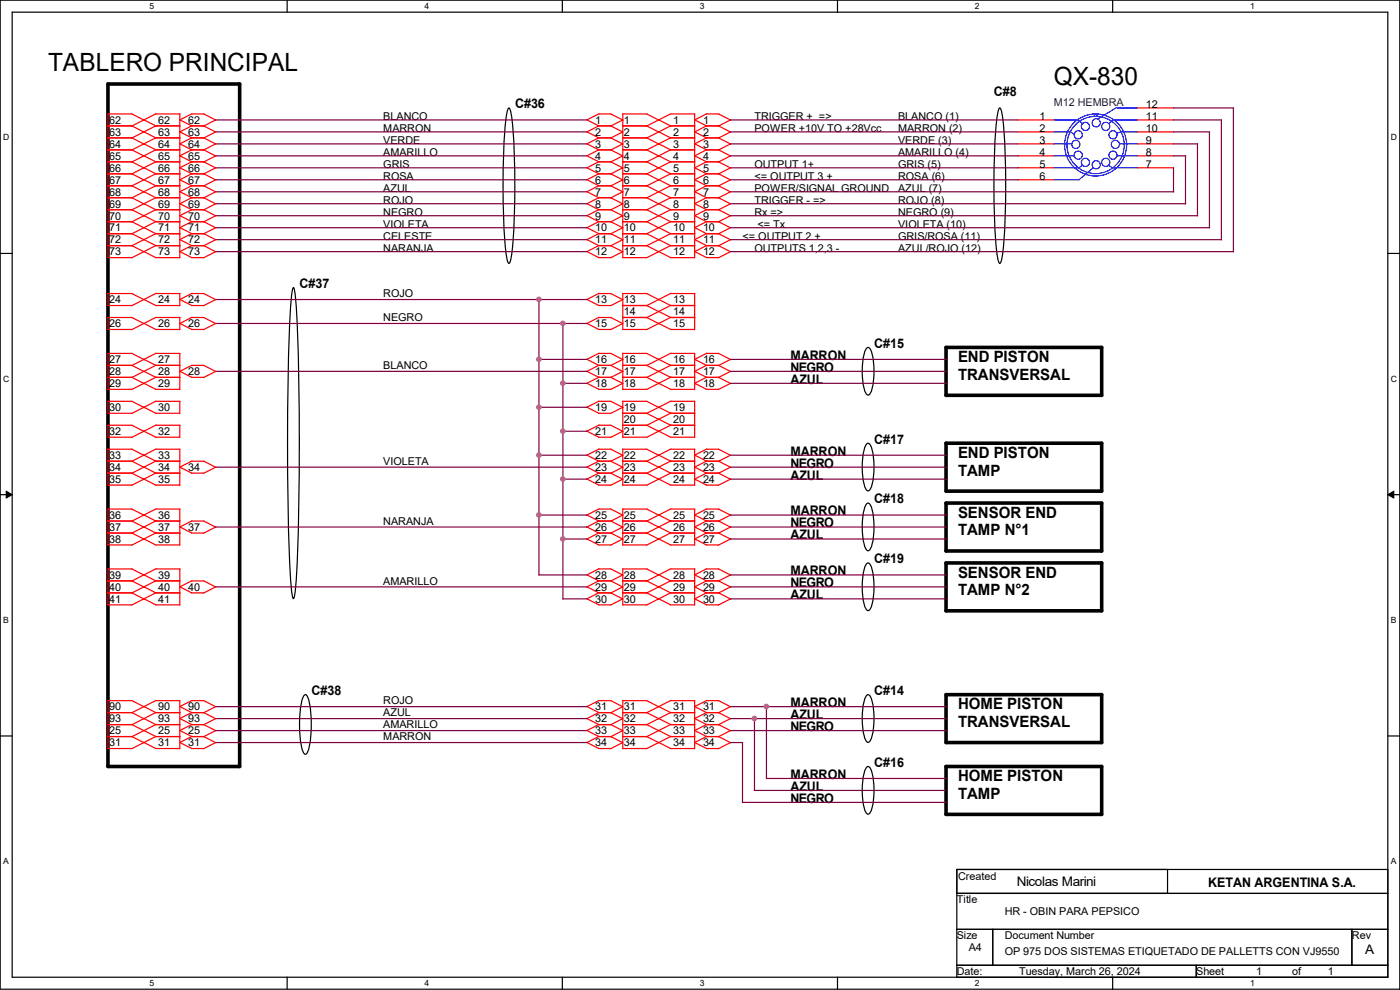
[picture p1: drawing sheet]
<svg xmlns="http://www.w3.org/2000/svg" width="297mm" height="210mm" viewBox="0 0 297 210" stroke-linecap="round" stroke-linejoin="round" font-family="sans-serif">
<path d="M0 0h297v209.8h-297zM2.6 2.6h291.8v204.7h-291.8z" fill="none" stroke="#000" stroke-width=".25"/>
<g fill="#fff">
<path d="M31.7 .3h1v2h-1z"/>
<path d="M31.7 207.6h1v1.9h-1z"/>
</g>
<path d="M60.9 0v2.6M60.9 207.3v2.5" fill="none" stroke="#000" stroke-width=".25"/>
<g fill="#fff">
<path d="M90.1 .3h1v2h-1z"/>
<path d="M90.1 207.6h1v1.9h-1z"/>
</g>
<path d="M119.3 0v2.6M119.3 207.3v2.5" fill="none" stroke="#000" stroke-width=".25"/>
<g fill="#fff">
<path d="M148.5 .3h.9v2h-.9z"/>
<path d="M148.5 207.6h.9v1.9h-.9z"/>
</g>
<path d="M177.7 0v2.6M177.7 207.3v2.5" fill="none" stroke="#000" stroke-width=".25"/>
<g fill="#fff">
<path d="M206.8 .3h1v2h-1z"/>
<path d="M206.8 207.6h1v1.9h-1z"/>
</g>
<path d="M236.1 0v2.6M236.1 207.3v2.5" fill="none" stroke="#000" stroke-width=".25"/>
<g fill="#fff">
<path d="M265.2 .3h1v2h-1z"/>
<path d="M265.2 207.6h1v1.9h-1z"/>
<path d="M.7 28.2h1.2v1.9h-1.2z"/>
<path d="M295.1 28.2h1.2v1.9h-1.2z"/>
<path d="M.7 79.3h1.2v2h-1.2z"/>
<path d="M295.1 79.3h1.2v2h-1.2z"/>
</g>
<path d="M0 53.8h2.6M294.4 53.8h2.6" fill="none" stroke="#000" stroke-width=".25"/>
<g fill="#fff">
<path d="M.7 130.5h1.2v2h-1.2z"/>
<path d="M295.1 130.5h1.1v2h-1.1z"/>
</g>
<path d="M0 104.9h2.6M294.4 104.9h2.6" fill="none" stroke="#000" stroke-width=".25"/>
<path d="M1.3 104.2l1.3 .7-1.3 .8zM294.4 104.9l1.3-.7v1.5z" fill="#000" stroke="#000" stroke-width=".21"/>
<g fill="#fff">
<path d="M.7 181.7h1.2v2h-1.2z"/>
<path d="M295.1 181.7h1.1v2h-1.1z"/>
</g>
<g fill="none" stroke="#000" stroke-width=".25">
<path d="M107.8 23l.2-.1a2.9 2.9 0 0 1 .6 1.9 154.2 154.2 0 0 1-.2 30l-.4 1.1a2.9 2.9 0 0 1-.6-2 154.2 154.2 0 0 1 .1-29.9zM212 23l.1-.1a2.9 2.9 0 0 1 .6 1.9 154.2 154.2 0 0 1-.1 30l-.5 1.1a2.9 2.9 0 0 1-.6-2 154.2 154.2 0 0 1 .2-29.9zM62.3 61l.1 .1a132.9 132.9 0 0 1 1 18.8 571.5 571.5 0 0 1-.7 45l-.3 2-.1 .1-.2-.1a132.9 132.9 0 0 1-1-18.8 571.5 571.5 0 0 1 .7-45l.2-1.6zM183.9 73.8l.3-.1a1.69 1.69 0 0 1 .9 1.5 15.3 15.3 0 0 1-.4 8.2l-.5 .4a1.69 1.69 0 0 1-.9-1.5 15.3 15.3 0 0 1 .4-8.2zM183.9 94.1l.3-.1a1.69 1.69 0 0 1 .9 1.5 15.3 15.3 0 0 1-.4 8.2l-.5 .4a1.69 1.69 0 0 1-.9-1.4 15.3 15.3 0 0 1 .4-8.3zM183.9 106.8l.3-.1a1.69 1.69 0 0 1 .9 1.5 15.3 15.3 0 0 1-.4 8.2l-.5 .4a1.69 1.69 0 0 1-.9-1.4 15.3 15.3 0 0 1 .4-8.3zM183.9 119.5l.3-.1a1.69 1.69 0 0 1 .9 1.5 15.3 15.3 0 0 1-.4 8.2l-.5 .4a1.69 1.69 0 0 1-.9-1.4 15.3 15.3 0 0 1 .4-8.3zM0 156.1h2.6M64.5 147.5l.3-.1a2.18 2.18 0 0 1 .9 1.8 23.7 23.7 0 0 1-.4 10.3l-.5 .5a2.18 2.18 0 0 1-.9-1.8 23.7 23.7 0 0 1 .4-10.3zM183.9 147.5l.3-.1a1.69 1.69 0 0 1 .9 1.4 15.3 15.3 0 0 1-.4 8.3l-.5 .4a1.69 1.69 0 0 1-.9-1.5 15.3 15.3 0 0 1 .4-8.2zM294.4 156.1h2.6M183.9 162.7l.3-.1a1.69 1.69 0 0 1 .9 1.5 15.3 15.3 0 0 1-.4 8.2l-.5 .4a1.69 1.69 0 0 1-.9-1.5 15.3 15.3 0 0 1 .4-8.2z"/>
<path d="M203 184.4h91.4v22.9h-91.4zM203 189.5h91.4M203 197.1h91.4M210.6 197.1v7.7M247.7 184.4v5.1M286.8 197.1v7.7M203 204.8h91.4M253.8 204.8v2.5"/>
</g>
<path d="M22.9 17.8h27.9v144.8h-27.9zM200.7 73.7h33v10.2h-33zM200.7 94h33v10.2h-33zM200.7 106.7h33v10.2h-33zM200.7 119.4h33v10.2h-33zM200.7 147.4h33v10.1h-33zM200.7 162.6h33v10.2h-33z" fill="none" stroke="#000" stroke-width=".76"/>
<g fill="none" stroke="#00f" stroke-width=".25">
<path d="M223.6 33.1h4.3M223.6 30.5h3.8M223.6 35.6h5.3M223.6 25.4h5.1M223.6 28h3.6M223.6 38.1h5.3M227.1 28l.8 .5M228.6 25.4l1.1 .8M229.7 35.1l-.8 .5M232 35.6l-3.1 2.5M232.2 24.2v.5M232.7 24.2v.5"/>
<path d="M235.2 35.1l.9 .5M236 35.6h5.4M236.3 25.4h5.1M236.3 25.4l-1.1 .8M236.8 22.9l-3.8 2.3M237 33.1h4.4M237 22.9h4.4M237.5 30.5h3.9M241.4 28h-3.6l-.8 .3"/>
<circle cx="228.2" cy="30.6" r=".87"/>
<circle cx="228.7" cy="32.9" r=".87"/>
<circle cx="228.7" cy="28.6" r=".87"/>
<circle cx="230.3" cy="26.8" r=".87"/>
<circle cx="230.3" cy="34.4" r=".87"/>
<circle cx="232.4" cy="30.8" r="6.6"/>
<circle cx="232.4" cy="30.8" r="6.1"/>
<circle cx="232.6" cy="34.9" r=".87"/>
<circle cx="232.6" cy="26.1" r=".87"/>
<circle cx="234.6" cy="26.8" r=".87"/>
<circle cx="234.6" cy="34.4" r=".87"/>
<circle cx="236.1" cy="32.9" r=".87"/>
<circle cx="236.1" cy="28.6" r=".87"/>
<circle cx="236.6" cy="30.6" r=".87"/>
</g>
<g fill="none" stroke="#f00" stroke-width=".25">
<path d="M22.9 34.3h5.1l2.6 1.3M22.9 36.9h5.1l2.6 1.3M22.9 29.3h5.1l5.1 2.5h5.1M22.9 31.8h5.1l2.6 1.3M22.9 39.4h5.1l2.6 1.3M22.9 26.7h5.1l2.6 1.3M22.9 24.2h5.1l2.6 1.3M22.9 24.1v30.6M30.5 33l2.5 1.3h5.2M30.5 35.6l2.5 1.3h5.2M30.5 27.9l2.5 1.4h5.2M30.5 38.1l2.5 1.3h5.2"/>
<path d="M30.5 25.4l2.5 1.3h5.2M33.1 24.2h5.1M33.1 36.8l-5.2 2.7M33.1 26.7l-5.2 2.6M33.1 31.7l-5.2 2.7M33.1 39.4l-5.2 2.6M33.1 24.1l-5.2 2.7M33.1 34.3l-5.2 2.6M33.1 29.2l-5.2 2.6M38.1 35.6l2.6 1.3M38.1 30.5l2.6 1.3M38.1 33l2.6 1.3"/>
<path d="M38.1 38.1l2.6 1.3M38.1 27.9l2.6 1.4M38.1 25.4l2.6 1.3M38.1 24.2v30.5M40.6 34.3h2.7M40.6 36.9h2.7M40.6 29.3h2.7M40.6 31.8h2.7M40.6 39.4h2.7M40.6 26.7h2.7M40.7 24.2h2.6M40.7 34.3l-2.6 1.3"/>
<path d="M40.7 29.2l-2.6 1.3M40.7 31.7l-2.6 1.4M40.7 36.8l-2.6 1.3M40.7 26.7l-2.6 1.3M40.7 39.4l-2.6 1.3M40.7 24.1l-2.6 1.3M43.2 34.3l2.6 1.3M43.2 29.3l2.6 1.3M43.2 31.8l2.6 1.3M43.2 36.9l2.6 1.3M43.2 26.7l2.6 1.3M43.2 39.4l2.6 1.3"/>
<path d="M43.2 24.2l2.6 1.3M45.8 35.6l-2.6 1.3M45.8 30.5l-2.6 1.3M45.8 33.1l-2.6 1.3M45.8 38.1l-2.6 1.4M45.8 28l-2.6 1.3M45.8 25.4l-2.6 1.4M124.5 35.6l2.5 1.3h2.6M124.5 27.9l2.5 1.4h2.6M124.5 38.1l2.5 1.3h2.6M124.5 25.4l2.5 1.3h2.6M127 24.2h2.6"/>
<path d="M127.1 31.7l-2.6 1.3 2.5 1.3h2.6M127.1 29.2l-2.6 1.3 2.5 1.3h2.6M127.1 24.1l-2.6 1.3M127.1 26.7l-2.6 1.3M127.1 36.8l-2.6 1.3M127.1 34.3l-2.6 1.3M127.1 39.4l-2.6 1.3M129.6 24.2l2.6 1.3M129.6 26.7l2.6 1.3M129.6 29.3l2.6 1.3M129.6 31.8l2.6 1.3M129.6 36.9l2.6 1.3"/>
<path d="M129.6 34.3l2.6 1.3M129.6 39.4l2.6 1.3M132.1 34.3h5.1M132.1 36.9h5.1M132.1 29.3h5.1M132.1 31.8h5.1M132.1 39.4h5.1M132.1 26.7h5.1M132.1 24.1v30.6M132.1 24.2h5.1M132.1 25.4l-2.6 1.4M132.1 28l-2.6 1.3"/>
<path d="M132.1 30.5l-2.6 1.3M132.1 33.1l-2.6 1.3M132.1 38.1l-2.6 1.4M132.1 35.6l-2.6 1.3M137.2 34.3l5.1 2.6M137.2 31.8l2.6 1.3M137.2 24.2l2.6 1.3M137.2 29.3l2.6 1.3M137.2 26.7l5.1 2.6M137.2 36.9l2.6 1.3M137.2 39.4l2.6 1.3M139.7 33l2.6 1.3-5.1 2.6"/>
<path d="M139.7 30.5l2.6 1.3-5.1 2.6M139.7 38.1l2.6 1.3M139.7 25.4l2.6 1.3M142.2 34.3h5.2M142.2 36.9h5.2M142.2 29.3h5.2M142.2 31.8h5.2M142.2 39.4h5.2M142.2 26.7h5.2M142.3 24.2h5.1M142.3 29.2l-5.1 2.6M142.3 36.8l-5.1 2.7"/>
<path d="M142.3 24.1l-5.1 2.7M142.3 39.4l-5.1 2.6M142.3 26.7l-5.1 2.6M147.3 35.6l2.6 1.3h2.6M147.3 27.9l2.6 1.4h2.6M147.3 38.1l2.6 1.3h2.6M147.3 25.4l2.6 1.3h2.6M147.4 24.2v30.5M149.9 24.2h2.6M149.9 31.7l-2.6 1.3 2.6 1.3h2.6M149.9 29.2l-2.6 1.3 2.6 1.3h2.6M149.9 39.4l-2.5 1.3"/>
<path d="M149.9 24.1l-2.5 1.3M149.9 34.3l-2.5 1.3M149.9 26.7l-2.5 1.3M149.9 36.8l-2.5 1.3M152.4 31.8l2.6 1.3M152.4 39.4l2.6 1.3M152.4 24.2l2.6 1.3M152.4 34.3l2.6 1.3M152.4 26.7l2.6 1.3M152.4 36.9l2.6 1.3M152.4 29.3l2.6 1.3M155 33.1l-2.6 1.3"/>
<path d="M155 25.4l-2.6 1.4M155 35.6l-2.6 1.3M155 28l-2.6 1.3M155 38.1l-2.6 1.4M155 30.5l-2.6 1.3M215.9 25.4h7.7M215.9 28h7.7M215.9 30.5h7.7M215.9 33.1h7.7M215.9 35.6h7.7M215.9 38.1h7.7M241.3 25.4h7.7"/>
<path d="M241.3 28h7.7M241.3 30.5h7.7M241.3 33.1h7.7M241.3 35.6h7.7M241.3 22.9h7.7M22.9 49.6h5.1l2.6 1.3M22.9 52.1h5.1l2.6 1.3M22.9 44.5h5.1l2.6 1.3M22.9 47h5.1l2.6 1.3M22.9 54.7h5.1M22.9 42h5.1l2.6 1.3M30.5 48.3l2.5 1.3h5.2"/>
<path d="M30.5 50.8l2.5 1.3h5.2M30.5 43.2l2.5 1.3h5.2M30.5 45.7l2.5 1.3h5.2M30.5 53.3l2.5 1.4h5.1M30.5 40.6l2.5 1.4h5.2M33.1 49.5l-5.2 2.7M33.1 47l-5.2 2.6M33.1 52.1l-5.2 2.6M33.1 41.9l-5.2 2.6M33.1 44.4l-5.2 2.7M38.1 48.3l2.6 1.3M38.1 53.3l2.6 1.4"/>
<path d="M38.1 50.8l2.6 1.3M38.1 43.2l2.6 1.3M38.1 45.7l2.6 1.3M38.1 40.6l2.6 1.4M40.6 49.6h2.7M40.6 52.1h2.7M40.6 44.5h2.7M40.6 47h2.7M40.6 54.7h2.6M40.6 42h2.7M40.7 47l-2.6 1.3M40.7 52.1l-2.6 1.3"/>
<path d="M40.7 49.5l-2.6 1.3M40.7 41.9l-2.6 1.3M40.7 44.4l-2.6 1.4M43.2 47l2.6 1.3M43.2 52.1l2.6 1.3M43.2 49.6l2.6 1.3M43.2 42l2.6 1.3M43.2 44.5l2.6 1.3M45.8 48.3l-2.6 1.3M45.8 53.4l-2.6 1.3M45.8 50.8l-2.6 1.4M45.8 43.2l-2.6 1.3"/>
<path d="M45.8 45.8l-2.6 1.3M45.8 40.7l-2.6 1.3M124.5 48.3l2.5 1.3h2.6M124.5 50.8l2.5 1.3h2.6M124.5 43.2l2.5 1.3h2.6M124.5 45.7l2.5 1.3h2.6M124.5 40.6l2.5 1.4h2.6M127.1 52.1l-2.6 1.2 2.5 1.4h2.6M127.1 49.5l-2.6 1.3M127.1 44.4l-2.6 1.4M127.1 47l-2.6 1.3M127.1 41.9l-2.6 1.3"/>
<path d="M129.6 49.6l2.6 1.3M129.6 44.5l2.6 1.3M129.6 47l2.6 1.3M129.6 42l2.6 1.3M129.6 52.1l2.6 1.3M132.1 49.6h5.1M132.1 52.1h5.1M132.1 44.5h5.1M132.1 47h5.1M132.1 54.7h5.1M132.1 42h5.1M132.1 50.8l-2.6 1.4"/>
<path d="M132.1 40.7l-2.6 1.3M132.1 45.8l-2.6 1.3M132.1 48.3l-2.6 1.3M132.1 43.2l-2.6 1.3M132.1 53.4l-2.6 1.3M137.2 49.6l2.6 1.3M137.2 52.1l2.6 1.3M137.2 44.5l2.6 1.3M137.2 47l2.6 1.3M137.2 42l2.6 1.3M139.7 45.7l2.6 1.3M139.7 53.3l2.6 1.4"/>
<path d="M139.7 40.6l2.6 1.4M139.7 48.3l2.6 1.3M139.7 50.8l2.6 1.3M139.7 43.2l2.6 1.3M142.2 49.6h5.2M142.2 52.1h5.2M142.2 44.5h5.2M142.2 47h5.2M142.2 54.7h5.2M142.2 42h5.2M142.3 49.5l-5.1 2.7M142.3 44.4l-5.1 2.7"/>
<path d="M142.3 52.1l-5.1 2.6M142.3 47l-5.1 2.6M142.3 41.9l-5.1 2.6M147.3 48.3l2.6 1.3h2.6M147.3 50.8l2.6 1.3h2.6M147.3 43.2l2.6 1.3h2.6M147.3 45.7l2.6 1.3h2.6M147.3 40.6l2.6 1.4h2.6M149.9 52.1l-2.6 1.2 2.6 1.4h2.5M149.9 49.5l-2.5 1.3M149.9 47l-2.5 1.3M149.9 41.9l-2.5 1.3"/>
<path d="M149.9 44.4l-2.5 1.4M152.4 49.6l2.6 1.3M152.4 47l2.6 1.3M152.4 42l2.6 1.3M152.4 52.1l2.6 1.3M152.4 44.5l2.6 1.3M155 50.8l-2.6 1.4M155 40.7l-2.6 1.3M155 48.3l-2.6 1.3M155 43.2l-2.6 1.3M155 53.4l-2.6 1.3M155 45.8l-2.6 1.3"/>
<path d="M22.9 77.5h5.1l2.6 1.3M22.9 69.9h5.1M22.9 64.8h5.1M22.9 67.4h5.1l2.6 1.3M22.9 62.3h5.1l2.6 1.3M22.9 75h5.1l2.6 1.3M22.9 62.2v2.6M22.9 67.3v2.6M22.9 74.9v7.7M30.5 76.2l2.5 1.3h5.2M30.5 78.7l2.5 1.4h5.2M30.5 68.6l2.5 1.3h5.1"/>
<path d="M30.5 63.5l2.5 1.3h5.1M33.1 67.4h5.1M33.1 62.3h5.1M33.1 75h5.1M33.1 77.5l-5.2 2.6M33.1 67.3l-5.2 2.6M33.1 74.9l-5.2 2.7M33.1 62.2l-5.2 2.7M38.1 63.5l2.6 1.3M38.1 78.7l2.6 1.4M38.1 68.6l2.6 1.3M38.1 62.3v2.6"/>
<path d="M38.1 67.4v2.5M38.1 75v7.6M40.6 69.9h2.6M40.6 64.8h2.6M40.7 77.5h2.6M40.7 67.4h2.6M40.7 62.3h2.6M40.7 62.2l-2.6 1.3M40.7 77.5l-2.6 1.3M40.7 67.3l-2.6 1.3M43.2 62.3l2.6 1.3M43.2 77.5l2.6 1.3"/>
<path d="M43.2 67.4l2.6 1.3M45.8 63.5l-2.6 1.4M45.8 78.8l-2.6 1.3M45.8 68.6l-2.6 1.3M124.5 76.2l2.5 1.3h2.6M124.5 68.6l2.5 1.3h2.6M124.5 63.5l2.5 1.3h2.6M127 67.4h2.6M127 62.3h2.6M127 75h2.6M127.1 77.5l-2.6 1.2 2.5 1.4h2.6M127.1 62.2l-2.6 1.3"/>
<path d="M127.1 67.3l-2.6 1.3M127.1 74.9l-2.6 1.3M129.6 62.3l2.6 1.3M129.6 67.4l2.6 1.3M129.6 75l2.6 1.3M129.6 77.5l2.6 1.3M132.1 77.5h5.1M132.1 67.4h5.1M132.1 69.9h5.1M132.1 64.8h5.1M132.1 62.2v7.7M132.1 74.9v7.7"/>
<path d="M132.1 62.3h5.1M132.1 63.5l-2.6 1.4M132.1 68.6l-2.6 1.3M132.1 75h5.1M132.1 76.2l-2.6 1.4M132.1 78.8l-2.6 1.3M137.2 67.4l2.6 1.3M137.2 77.5l5.1 2.5-5.1 2.6M137.2 75l2.6 1.3M137.2 64.8l2.6 1.3M137.2 62.3l2.6 1.3M139.7 68.6l2.6 1.3"/>
<path d="M139.7 76.2l2.6 1.3-5.1 2.6M139.7 66l2.6 1.4M139.7 63.5l2.6 1.3M142.2 77.5h5.2M142.2 67.4h5.2M142.2 69.9h5.2M142.2 64.8h5.2M142.3 62.3h5.1M142.3 75h5.1M142.3 67.3l-5.1 2.6M142.3 74.9l-5.1 2.7M142.3 64.8l-5.1 2.6"/>
<path d="M142.3 62.2l-5.1 2.7M147.3 76.2l2.6 1.3h2.6M147.4 62.3v7.6M147.4 75v7.6M149.9 75h2.6M149.9 77.5l-2.5 1.3 2.5 1.3h2.6M149.9 74.9l-2.5 1.3M152.4 77.5l2.6 1.3M152.4 75l2.6 1.3M155 78.8l-2.6 1.3M155 76.2l-2.6 1.4M22.9 80.1h5.1l5.1 2.5h5"/>
<path d="M22.9 82.6h5.1M22.9 87.7h5.1M22.9 92.8h5.1M22.9 97.8h5.1l2.6 1.3M22.9 90.2h5.1l2.6 1.3M22.9 85.1h5.1l2.6 1.3M22.9 95.3h5.1l5.1 2.5h5.1M22.9 85.1v2.6M22.9 90.2v2.6M22.9 95.2v7.7M30.5 86.4l2.5 1.3h5.1M30.5 91.4l2.5 1.4h5.1"/>
<path d="M30.5 99.1l2.5 1.3h5.2M33.1 90.2h5.1M33.1 85.1h5.1M33.1 95.3h5.1M33.1 90.2l-5.2 2.6M33.1 95.2l-5.2 2.7M33.1 85.1l-5.2 2.6M33.1 80l-5.2 2.6M33.1 97.8l-5.2 2.6M38.1 99.1l2.6 1.3M38.1 85.1v2.6M38.1 90.2v2.6"/>
<path d="M38.1 95.3v7.7M40.6 80.1h2.6M40.7 97.8h2.6M40.7 97.8l-2.6 1.3M43.2 97.8l2.6 1.3M45.8 99.1l-2.6 1.3M124.5 81.3l2.5 1.3h2.6M124.5 86.4l2.5 1.3h2.6M124.5 91.4l2.5 1.4h2.6M124.5 96.5l2.5 1.3h2.6M124.5 99.1l2.5 1.3h2.6M127 90.2h2.6"/>
<path d="M127 85.1h2.6M127 95.3h2.6M127.1 90.2l-2.6 1.3M127.1 85.1l-2.6 1.3M127.1 80l-2.6 1.3M127.1 95.2l-2.6 1.4M127.1 97.8l-2.6 1.3M129.6 90.2l2.6 1.3M129.6 85.1l2.6 1.3M129.6 80.1l2.6 1.3M129.6 95.3l2.6 1.3M129.6 97.8l2.6 1.3"/>
<path d="M132.1 80.1h5.1M132.1 82.6h5.1M132.1 87.7h5.1M132.1 90.2h5.1M132.1 92.8h5.1M132.1 97.8h5.1M132.1 85.1v7.7M132.1 95.2v7.7M132.1 91.5l-2.6 1.3M132.1 85.1h5.1M132.1 95.3h5.1M132.1 86.4l-2.6 1.3"/>
<path d="M132.1 81.3l-2.6 1.3M132.1 96.6l-2.6 1.3M132.1 99.1l-2.6 1.3M137.2 87.7l2.6 1.3M137.2 90.2l2.6 1.3M137.2 85.1l5.1 2.6M137.2 95.3l2.6 1.3M137.2 80.1l2.6 1.3M137.2 97.8l2.6 1.3M139.7 81.3l2.6 1.3M139.7 88.9l2.6 1.3M139.7 91.4l2.6 1.4"/>
<path d="M139.7 96.5l2.6 1.3M139.7 99.1l2.6 1.2-5.1 2.7M142.2 80.1h5.2M142.2 82.6h5.2M142.2 87.7h5.2M142.2 90.2h5.2M142.2 92.8h5.2M142.2 97.8h5.2M142.3 85.1h5.1M142.3 95.3h5.1M142.3 87.6l-5.1 2.7M142.3 90.2l-5.1 2.6"/>
<path d="M142.3 85.1l-5.1 2.6M142.3 95.2l-5.1 2.7M142.3 97.8l-5.1 2.6M147.3 81.3l2.6 1.3h2.5M147.3 96.5l2.6 1.3h2.6M147.3 99.1l2.6 1.3h2.6M147.4 85.1v7.7M147.4 95.3v7.7M149.9 95.3h2.6M149.9 95.2l-2.5 1.4M149.9 80l-2.5 1.3M149.9 97.8l-2.5 1.3"/>
<path d="M152.4 95.3l2.6 1.3M152.4 80.1l2.6 1.3M152.4 97.8l2.6 1.3M155 96.6l-2.6 1.3M155 81.3l-2.6 1.3M155 99.1l-2.6 1.3M22.9 110.5h5.1l2.6 1.3M22.9 113.1h5.1l2.6 1.3M22.9 115.6h5.1M22.9 100.4h5.1l2.6 1.3M22.9 102.9h5.1M22.9 107.9v7.7"/>
<path d="M22.9 108h5.1l2.6 1.3M30.5 109.2l2.5 1.3h5.2M30.5 111.8l2.5 1.3h5.2M30.5 114.3l2.5 1.3h5.1M30.5 101.6l2.5 1.3h5.1M33.1 108h5.1M33.1 110.5l-5.2 2.6M33.1 107.9l-5.2 2.7M33.1 113l-5.2 2.7M33.1 100.3l-5.2 2.7M38.1 111.8l2.6 1.3M38.1 108v7.7"/>
<path d="M40.6 113.1h2.6M40.6 100.4h2.6M40.7 110.5h2.6M40.7 110.5l-2.6 1.3M43.2 110.5l2.6 1.3M45.8 111.8l-2.6 1.3M124.5 109.2l2.5 1.3h2.6M124.5 111.8l2.5 1.3h2.6M124.5 114.3l2.5 1.3h2.6M127 108h2.6M127.1 100.3l-2.6 1.3 2.5 1.3h2.6M127.1 107.9l-2.6 1.4"/>
<path d="M127.1 110.5l-2.6 1.3M127.1 113l-2.6 1.3M129.6 100.4l2.6 1.3M129.6 108l2.6 1.3M129.6 110.5l2.6 1.3M129.6 113.1l2.6 1.3M132.1 110.5h5.1M132.1 113.1h5.1M132.1 115.6h5.1M132.1 100.4h5.1M132.1 102.9h5.1M132.1 107.9v7.7"/>
<path d="M132.1 108h5.1M132.1 101.6l-2.6 1.4M132.1 109.3l-2.6 1.3M132.1 111.8l-2.6 1.3M132.1 114.3l-2.6 1.4M137.2 100.4l5.1 2.5M137.2 108l2.6 1.3M137.2 113.1l2.6 1.3M137.2 110.5l2.6 1.3M139.7 109.2l2.6 1.3M139.7 114.3l2.6 1.3M139.7 111.8l2.6 1.3"/>
<path d="M142.2 110.5h5.2M142.2 113.1h5.2M142.2 115.6h5.2M142.2 100.4h5.2M142.2 102.9h5.2M142.3 108h5.1M142.3 107.9l-5.1 2.7M142.3 113l-5.1 2.7M142.3 110.5l-5.1 2.6M147.3 109.2l2.6 1.3h2.6M147.3 111.8l2.6 1.3h2.6M147.3 114.3l2.6 1.3h2.5"/>
<path d="M147.4 108v7.7M149.9 108h2.6M149.9 100.3l-2.6 1.3 2.6 1.3h2.5M149.9 107.9l-2.5 1.4M149.9 110.5l-2.5 1.3M149.9 113l-2.5 1.3M152.4 110.5l2.6 1.3M152.4 113.1l2.6 1.3M152.4 100.4l2.6 1.3M152.4 108l2.6 1.3M155 101.6l-2.6 1.4M155 109.3l-2.6 1.3"/>
<path d="M155 111.8l-2.6 1.3M155 114.3l-2.6 1.4M22.9 123.2h5.1l2.6 1.3M22.9 125.8h5.1l2.6 1.3M22.9 128.3h5.1M22.9 120.6v7.7M22.9 120.7h5.1l2.6 1.3M30.5 121.9l2.5 1.3h5.2M30.5 124.5l2.5 1.3h5.2M30.5 127l2.5 1.3h5.1M33.1 120.7h5.1M33.1 120.6l-5.2 2.7"/>
<path d="M33.1 123.2l-5.2 2.6M33.1 125.7l-5.2 2.7M38.1 124.5l2.6 1.3M38.1 120.7v7.7M40.6 125.8h2.6M40.7 123.2h2.6M40.7 123.2l-2.6 1.3M43.2 123.2l2.6 1.3M45.8 124.5l-2.6 1.3M124.5 121.9l2.5 1.3h2.6M127 120.7h2.6M127.1 123.2l-2.6 1.3 2.5 1.3h2.6"/>
<path d="M127.1 125.7l-2.6 1.3 2.5 1.3h2.6M127.1 120.6l-2.6 1.4M129.6 120.7l2.6 1.3M129.6 123.2l2.6 1.3M129.6 125.8l2.6 1.3M132.1 123.2h5.1M132.1 125.8h5.1M132.1 128.3h5.1M132.1 120.6v7.7M132.1 120.7h5.1M132.1 122l-2.6 1.3M132.1 124.5l-2.6 1.3"/>
<path d="M132.1 127l-2.6 1.4M137.2 120.7l2.6 1.3M137.2 123.2l2.6 1.3M137.2 125.8l2.6 1.3M139.7 121.9l2.6 1.3-5.1 2.6M139.7 124.5l2.6 1.3-5.1 2.6M139.7 127l2.6 1.3M142.2 123.2h5.2M142.2 125.8h5.2M142.2 128.3h5.2M142.3 120.7h5.1M142.3 120.6l-5.1 2.7"/>
<path d="M147.3 121.9l2.6 1.3h2.6M147.4 120.7v7.7M149.9 120.7h2.6M149.9 123.2l-2.6 1.3 2.6 1.3h2.6M149.9 125.7l-2.6 1.3 2.6 1.3h2.5M149.9 120.6l-2.5 1.4M152.4 125.8l2.6 1.3M152.4 120.7l2.6 1.3M152.4 123.2l2.6 1.3M155 122l-2.6 1.3M155 124.5l-2.6 1.3M155 127l-2.6 1.4"/>
<path d="M22.9 153.7h5.1l5.1 2.6h5.1M22.9 156.3h5.1l2.6 1.3M22.9 151.2h5.1l2.6 1.3M22.9 158.8h5.1M30.5 152.4l2.5 1.3h5.2M30.5 149.9l2.5 1.3h5.2M30.5 157.5l2.5 1.3h5.1M30.6 149.9l-2.6-1.3h-5.1v10.2M33.1 148.6h5.1M33.1 153.7l-5.2 2.6M33.1 148.6l-5.2 2.6M33.1 151.1l-5.2 2.7"/>
<path d="M33.1 156.2l-5.2 2.6M38.1 154.9l2.6 1.4M38.1 149.9l2.6 1.3M38.1 152.4l2.6 1.3M38.1 157.5l2.6 1.3M38.1 148.6v10.2M40.6 153.7h2.7M40.6 156.3h2.7M40.6 151.2h2.7M40.6 158.8h2.6M40.7 148.6h2.6M40.7 153.7l-2.6 1.3"/>
<path d="M40.7 148.6l-2.6 1.3M40.7 151.1l-2.6 1.3M40.7 156.2l-2.6 1.3M43.2 153.7l2.6 1.3M43.2 148.6l2.6 1.3M43.2 151.2l2.6 1.3M43.2 156.3l2.6 1.3M45.8 155l-2.6 1.3M45.8 149.9l-2.6 1.3M45.8 152.4l-2.6 1.4M45.8 157.5l-2.6 1.3M124.5 152.4l2.5 1.3h2.6"/>
<path d="M124.5 154.9l2.5 1.4h2.6M124.5 157.5l2.5 1.3h2.6M127 148.6h2.6M127.1 148.6l-2.6 1.3 2.5 1.3h2.6M127.1 151.1l-2.6 1.3M127.1 153.7l-2.6 1.3M127.1 156.2l-2.6 1.3M129.6 148.6l2.6 1.3M129.6 151.2l2.6 1.3M129.6 153.7l2.6 1.3M129.6 156.3l2.6 1.3M132.1 153.7h5.1"/>
<path d="M132.1 156.3h5.1M132.1 151.2h5.1M132.1 158.8h5.1M132.1 149.9l-2.6 1.3M132.1 152.4l-2.6 1.4M132.1 155l-2.6 1.3M132.1 157.5l-2.6 1.3M137.2 148.6l2.6 1.3M137.2 151.2l5.1 2.5M137.2 153.7l2.6 1.3M137.2 156.3l2.6 1.3M137.2 148.6h-5.1v10.2"/>
<path d="M139.7 149.9l2.6 1.3M139.7 154.9l2.6 1.4M139.7 157.5l2.6 1.3M142.2 153.7h5.2M142.2 156.3h5.2M142.2 151.2h5.2M142.2 158.8h5.2M142.3 151.1l-5.1 2.7M142.3 153.7l-5.1 2.6M142.3 156.2l-5.1 2.6M147.3 152.4l2.6 1.3h2.6M147.3 154.9l2.6 1.4h2.6"/>
<path d="M147.3 157.5l2.6 1.3h2.5M147.4 148.6v10.2M147.4 148.6h-5.1l-5.1 2.6M149.9 148.6h2.6M149.9 148.6l-2.6 1.3 2.6 1.3h2.6M149.9 151.1l-2.5 1.3M149.9 153.7l-2.5 1.3M149.9 156.2l-2.5 1.3M152.4 153.7l2.6 1.3M152.4 148.6l2.6 1.3M152.4 151.2l2.6 1.3M152.4 156.3l2.6 1.3"/>
<path d="M155 149.9l-2.6 1.3M155 152.4l-2.6 1.4M155 155l-2.6 1.3M155 157.5l-2.6 1.3"/>
</g>
<g fill="none" stroke="#800040" stroke-width=".25">
<path d="M45.8 28h78.7M45.8 33.1h78.7M45.8 30.5h78.7M45.8 38.1h78.7M45.8 35.6h78.7M45.8 25.4h78.7M155 28h61M155 33.1h61M155 30.5h61M155 38.1h61M155 35.6h61M155 25.4h61"/>
<path d="M249 28h7.6M249 33.1h2.5M249 30.5h5.1M249 25.4h10.1l.1 25.4h-104.2M249 35.6v5.1M249 22.9h12.7v30.5M251.5 33.1v10.2M254 30.5v15.3M256.6 28v20.3M45.8 53.4h78.7M45.8 43.2h78.7M45.8 48.3h78.7"/>
<path d="M45.8 45.8h78.7M45.8 50.8h78.7M45.8 40.7h78.7M155 53.4h106.7M155 43.2h96.5M155 48.3h101.6M155 45.8h99.1M155 40.7h94M45.8 78.8h78.7M45.8 63.5h78.7M45.8 68.6h78.7M114.3 63.5v58.5h10.2"/>
<path d="M114.3 76.2h10.2M119.4 68.6v58.5M155 78.8h45.7M155 76.2h45.7M45.8 99.1h78.7M114.3 96.6h10.2M114.3 86.4h10.2M119.4 81.3h5.1M119.4 91.5h5.1M155 81.3h45.7M155 96.6h45.7M155 99.1h45.7"/>
<path d="M45.8 111.8h78.7M114.3 109.3h10.2M119.4 101.6h5.1M119.4 114.3h5.1M155 111.8h45.7M155 101.6h45.7M155 114.3h45.7M155 109.3h45.7M45.8 124.5h78.7M119.4 127h5.1M155 127h45.7M155 122h45.7"/>
<path d="M155 124.5h45.7M45.7 155h78.8M45.8 149.9h78.7M45.8 157.5h78.7M45.8 152.4h78.7M155 155h45.7M155 149.9h45.7M155 157.5h2.6M155 152.4h45.7M157.5 157.5v12.8M160.1 152.4v15.3M162.6 149.9v15.3l38.1-.1"/>
<path d="M157.5 170.2h43.2M160 167.7h40.7"/>
</g>
<g fill="#f0f" stroke="#f0f" stroke-width=".25">
<circle cx="119.4" cy="81.3" r=".49"/>
<circle cx="119.4" cy="91.5" r=".49"/>
<circle cx="119.4" cy="101.6" r=".49"/>
<circle cx="114.3" cy="109.2" r=".49"/>
<circle cx="114.3" cy="63.5" r=".49"/>
<circle cx="114.3" cy="96.5" r=".49"/>
<circle cx="119.4" cy="68.6" r=".49"/>
<circle cx="114.3" cy="86.4" r=".49"/>
<circle cx="119.4" cy="114.3" r=".49"/>
<circle cx="114.3" cy="76.2" r=".49"/>
<circle cx="162.6" cy="149.9" r=".49"/>
<circle cx="160" cy="152.4" r=".49"/>
</g>
<g font-size="5.3">
<text x="10.2" y="15">TABLERO PRINCIPAL</text>
<text x="223.6" y="18">QX-830</text>
</g>
<g font-size="3.3">
<text x="203.2" y="76.8">END PISTON</text>
<text x="203.2" y="80.6">TRANSVERSAL</text>
<text x="203.2" y="97.1">END PISTON</text>
<text x="203.2" y="100.9">TAMP</text>
<text x="203.2" y="109.8">SENSOR END</text>
<text x="203.2" y="113.6">TAMP N°1</text>
<text x="203.2" y="122.5">SENSOR END</text>
<text x="203.2" y="126.3">TAMP N°2</text>
<text x="203.2" y="150.5">HOME PISTON</text>
<text x="203.2" y="154.2">TRANSVERSAL</text>
<text x="203.2" y="165.7">HOME PISTON</text>
<text x="203.2" y="169.5">TAMP</text>
</g>
<g font-size="2.8">
<text x="109.3" y="23">C#36</text>
<text x="210.9" y="20.4">C#8</text>
<text x="63.5" y="61.1">C#37</text>
<text x="167.7" y="76.3">MARRON</text>
<text x="185.5" y="73.8">C#15</text>
<text x="167.7" y="81.4">AZUL</text>
<text x="167.7" y="78.9">NEGRO</text>
<text x="185.5" y="94.1">C#17</text>
<text x="167.7" y="101.7">AZUL</text>
<text x="167.7" y="99.2">NEGRO</text>
<text x="167.7" y="96.6">MARRON</text>
<text x="185.5" y="106.8">C#18</text>
<text x="167.7" y="109.3">MARRON</text>
<text x="167.7" y="111.9">NEGRO</text>
<text x="167.7" y="114.4">AZUL</text>
<text x="185.5" y="119.5">C#19</text>
<text x="167.7" y="124.6">NEGRO</text>
<text x="167.7" y="122">MARRON</text>
<text x="167.7" y="127.1">AZUL</text>
<text x="66.1" y="147.4">C#38</text>
<text x="167.7" y="150">MARRON</text>
<text x="185.5" y="147.4">C#14</text>
<text x="167.7" y="152.5">AZUL</text>
<text x="167.7" y="155.1">NEGRO</text>
<text x="167.7" y="165.2">MARRON</text>
<text x="167.7" y="167.8">AZUL</text>
<text x="185.5" y="162.7">C#16</text>
<text x="167.7" y="170.3">NEGRO</text>
<text x="215.7" y="188">Nicolas Marini</text>
<text x="256.3" y="188.1">KETAN ARGENTINA S.A.</text>
<text x="289.6" y="202.5">A</text>
</g>
<text font-size="2.3" fill="#000080" x="223.6" y="22.4">M12 HEMBRA</text>
<g font-size="2.3">
<text x="243.1" y="22.9">12</text>
<text x="23.2" y="28.8">63</text>
<text x="23.2" y="26.2">62</text>
<text x="33.6" y="28.8">63</text>
<text x="33.6" y="26.2">62</text>
<text x="39.9" y="28.8">63</text>
<text x="39.9" y="26.2">62</text>
<text x="81.3" y="25.5">BLANCO</text>
<text x="81.3" y="28">MARRON</text>
<text x="126.3" y="26.2">1</text>
<text x="126.3" y="28.8">2</text>
<text x="132.4" y="26.2">1</text>
<text x="132.4" y="28.8">2</text>
<text x="142.8" y="26.2">1</text>
<text x="142.8" y="28.8">2</text>
<text x="149.1" y="26.2">1</text>
<text x="149.1" y="28.8">2</text>
<text x="160.1" y="25.5">TRIGGER + =&gt;</text>
<text x="160.1" y="28">POWER +10V TO +28Vcc</text>
<text x="190.5" y="28">MARRON (2)</text>
<text x="190.5" y="25.5">BLANCO (1)</text>
<text x="220.5" y="25.4">1</text>
<text x="220.5" y="27.9">2</text>
<text x="243.1" y="27.9">10</text>
<text x="243.1" y="25.4">11</text>
<text x="23.2" y="33.9">65</text>
<text x="23.2" y="31.3">64</text>
<text x="33.6" y="33.9">65</text>
<text x="33.6" y="31.3">64</text>
<text x="39.9" y="31.3">64</text>
<text x="39.9" y="33.9">65</text>
<text x="81.3" y="30.6">VERDE</text>
<text x="81.3" y="33.1">AMARILLO</text>
<text x="81.3" y="35.6">GRIS</text>
<text x="126.3" y="31.3">3</text>
<text x="126.3" y="33.9">4</text>
<text x="132.4" y="33.9">4</text>
<text x="132.4" y="31.3">3</text>
<text x="142.8" y="31.3">3</text>
<text x="142.8" y="33.9">4</text>
<text x="149.1" y="33.9">4</text>
<text x="149.1" y="31.3">3</text>
<text x="160.1" y="35.6">OUTPUT 1+</text>
<text x="190.5" y="35.6">GRIS (5)</text>
<text x="190.5" y="33.1">AMARILLO (4)</text>
<text x="190.5" y="30.6">VERDE (3)</text>
<text x="220.5" y="30.5">3</text>
<text x="220.5" y="33">4</text>
<text x="220.5" y="35.6">5</text>
<text x="243.1" y="35.6">7</text>
<text x="243.1" y="33">8</text>
<text x="243.1" y="30.5">9</text>
<text x="23.2" y="38.9">67</text>
<text x="23.2" y="36.4">66</text>
<text x="23.2" y="41.5">68</text>
<text x="33.6" y="38.9">67</text>
<text x="33.6" y="41.5">68</text>
<text x="33.6" y="36.4">66</text>
<text x="39.9" y="36.4">66</text>
<text x="39.9" y="38.9">67</text>
<text x="39.9" y="41.5">68</text>
<text x="81.3" y="40.7">AZUL</text>
<text x="81.3" y="38.2">ROSA</text>
<text x="126.3" y="38.9">6</text>
<text x="126.3" y="36.4">5</text>
<text x="126.3" y="41.5">7</text>
<text x="132.4" y="36.4">5</text>
<text x="132.4" y="38.9">6</text>
<text x="132.4" y="41.5">7</text>
<text x="142.8" y="38.9">6</text>
<text x="142.8" y="41.5">7</text>
<text x="142.8" y="36.4">5</text>
<text x="149.1" y="41.5">7</text>
<text x="149.1" y="36.4">5</text>
<text x="149.1" y="38.9">6</text>
<text x="160.1" y="40.7">POWER/SIGNAL GROUND</text>
<text x="160.1" y="38.2">&lt;= OUTPUT 3 +</text>
<text x="190.5" y="40.7">AZUL (7)</text>
<text x="190.5" y="38.2">ROSA (6)</text>
<text x="220.5" y="38.1">6</text>
<text x="23.2" y="44">69</text>
<text x="23.2" y="46.6">70</text>
<text x="33.6" y="44">69</text>
<text x="33.6" y="46.6">70</text>
<text x="39.9" y="44">69</text>
<text x="39.9" y="46.6">70</text>
<text x="81.3" y="45.8">NEGRO</text>
<text x="81.3" y="43.3">ROJO</text>
<text x="126.3" y="46.6">9</text>
<text x="126.3" y="44">8</text>
<text x="132.4" y="46.6">9</text>
<text x="132.4" y="44">8</text>
<text x="142.8" y="46.6">9</text>
<text x="142.8" y="44">8</text>
<text x="149.1" y="44">8</text>
<text x="149.1" y="46.6">9</text>
<text x="160.1" y="45.8">Rx =&gt;</text>
<text x="160.1" y="43.3">TRIGGER - =&gt;</text>
<text x="190.5" y="43.3">ROJO (8)</text>
<text x="190.5" y="45.8">NEGRO (9)</text>
<text x="23.2" y="51.6">72</text>
<text x="23.2" y="49.1">71</text>
<text x="33.6" y="49.1">71</text>
<text x="33.6" y="51.6">72</text>
<text x="39.9" y="49.1">71</text>
<text x="39.9" y="51.6">72</text>
<text x="81.3" y="50.9">CELESTE</text>
<text x="81.3" y="48.3">VIOLETA</text>
<text x="81.3" y="53.4">NARANJA</text>
<text x="126.3" y="51.6">11</text>
<text x="126.3" y="49.1">10</text>
<text x="132.4" y="51.6">11</text>
<text x="132.4" y="49.1">10</text>
<text x="142.8" y="49.1">10</text>
<text x="142.8" y="51.6">11</text>
<text x="149.1" y="51.6">11</text>
<text x="149.1" y="49.1">10</text>
<text x="157.5" y="50.9">&lt;= OUTPUT 2 +</text>
<text x="160.1" y="53.4">OUTPUTS 1,2,3 -</text>
<text x="160.7" y="48.3">&lt;= Tx</text>
<text x="190.5" y="50.9">GRIS/ROSA (11)</text>
<text x="190.5" y="53.4">AZUL/ROJO (12)</text>
<text x="190.5" y="48.3">VIOLETA (10)</text>
<text x="23.2" y="54.2">73</text>
<text x="33.6" y="54.2">73</text>
<text x="39.9" y="54.2">73</text>
<text x="126.3" y="54.2">12</text>
<text x="132.4" y="54.2">12</text>
<text x="142.8" y="54.2">12</text>
<text x="149.1" y="54.2">12</text>
<text x="23.2" y="64.3">24</text>
<text x="33.6" y="64.3">24</text>
<text x="39.9" y="64.3">24</text>
<text x="81.3" y="63.1">ROJO</text>
<text x="126.3" y="64.3">13</text>
<text x="132.4" y="64.3">13</text>
<text x="142.8" y="64.3">13</text>
<text x="23.2" y="69.4">26</text>
<text x="33.6" y="69.4">26</text>
<text x="39.9" y="69.4">26</text>
<text x="81.3" y="68.2">NEGRO</text>
<text x="126.3" y="69.4">15</text>
<text x="132.4" y="69.4">15</text>
<text x="132.4" y="66.9">14</text>
<text x="142.8" y="69.4">15</text>
<text x="142.8" y="66.9">14</text>
<text x="23.2" y="77">27</text>
<text x="33.6" y="77">27</text>
<text x="126.3" y="77">16</text>
<text x="132.4" y="77">16</text>
<text x="142.8" y="77">16</text>
<text x="149.1" y="77">16</text>
<text x="23.2" y="79.6">28</text>
<text x="23.2" y="82.1">29</text>
<text x="33.6" y="79.6">28</text>
<text x="33.6" y="82.1">29</text>
<text x="39.9" y="79.6">28</text>
<text x="81.3" y="78.3">BLANCO</text>
<text x="126.3" y="82.1">18</text>
<text x="126.3" y="79.6">17</text>
<text x="132.4" y="79.6">17</text>
<text x="132.4" y="82.1">18</text>
<text x="142.8" y="82.1">18</text>
<text x="142.8" y="79.6">17</text>
<text x="149.1" y="79.6">17</text>
<text x="149.1" y="82.1">18</text>
<text x="23.2" y="87.2">30</text>
<text x="33.6" y="87.2">30</text>
<text x="126.3" y="87.2">19</text>
<text x="132.4" y="89.7">20</text>
<text x="132.4" y="87.2">19</text>
<text x="142.8" y="89.7">20</text>
<text x="142.8" y="87.2">19</text>
<text x="23.2" y="92.3">32</text>
<text x="33.6" y="92.3">32</text>
<text x="126.3" y="92.3">21</text>
<text x="132.4" y="92.3">21</text>
<text x="142.8" y="92.3">21</text>
<text x="23.2" y="97.4">33</text>
<text x="23.2" y="99.9">34</text>
<text x="33.6" y="97.4">33</text>
<text x="33.6" y="99.9">34</text>
<text x="39.9" y="99.9">34</text>
<text x="81.3" y="98.6">VIOLETA</text>
<text x="126.3" y="97.4">22</text>
<text x="126.3" y="99.9">23</text>
<text x="132.4" y="97.4">22</text>
<text x="132.4" y="99.9">23</text>
<text x="142.8" y="97.4">22</text>
<text x="142.8" y="99.9">23</text>
<text x="149.1" y="97.4">22</text>
<text x="149.1" y="99.9">23</text>
<text x="23.2" y="102.4">35</text>
<text x="33.6" y="102.4">35</text>
<text x="126.3" y="102.4">24</text>
<text x="132.4" y="102.4">24</text>
<text x="142.8" y="102.4">24</text>
<text x="149.1" y="102.4">24</text>
<text x="23.2" y="112.6">37</text>
<text x="23.2" y="110.1">36</text>
<text x="33.6" y="112.6">37</text>
<text x="33.6" y="110.1">36</text>
<text x="39.9" y="112.6">37</text>
<text x="81.3" y="111.3">NARANJA</text>
<text x="126.3" y="110.1">25</text>
<text x="126.3" y="112.6">26</text>
<text x="132.4" y="110.1">25</text>
<text x="132.4" y="112.6">26</text>
<text x="142.8" y="110.1">25</text>
<text x="142.8" y="112.6">26</text>
<text x="149.1" y="110.1">25</text>
<text x="149.1" y="112.6">26</text>
<text x="23.2" y="115.1">38</text>
<text x="33.6" y="115.1">38</text>
<text x="126.3" y="115.1">27</text>
<text x="132.4" y="115.1">27</text>
<text x="142.8" y="115.1">27</text>
<text x="149.1" y="115.1">27</text>
<text x="23.2" y="122.8">39</text>
<text x="23.2" y="125.3">40</text>
<text x="33.6" y="125.3">40</text>
<text x="33.6" y="122.8">39</text>
<text x="39.9" y="125.3">40</text>
<text x="81.3" y="124">AMARILLO</text>
<text x="126.3" y="122.8">28</text>
<text x="126.3" y="125.3">29</text>
<text x="132.4" y="122.8">28</text>
<text x="132.4" y="125.3">29</text>
<text x="142.8" y="122.8">28</text>
<text x="142.8" y="125.3">29</text>
<text x="149.1" y="122.8">28</text>
<text x="149.1" y="125.3">29</text>
<text x="23.2" y="127.8">41</text>
<text x="33.6" y="127.8">41</text>
<text x="126.3" y="127.8">30</text>
<text x="132.4" y="127.8">30</text>
<text x="142.8" y="127.8">30</text>
<text x="149.1" y="127.8">30</text>
<text x="81.3" y="149.4">ROJO</text>
<text x="23.2" y="155.8">25</text>
<text x="23.2" y="150.7">90</text>
<text x="23.2" y="153.2">93</text>
<text x="33.6" y="155.8">25</text>
<text x="33.6" y="150.7">90</text>
<text x="33.6" y="153.2">93</text>
<text x="39.9" y="155.8">25</text>
<text x="39.9" y="150.7">90</text>
<text x="39.9" y="153.2">93</text>
<text x="81.3" y="152">AZUL</text>
<text x="81.3" y="154.5">AMARILLO</text>
<text x="126.3" y="150.7">31</text>
<text x="126.3" y="153.2">32</text>
<text x="126.3" y="155.8">33</text>
<text x="132.4" y="150.7">31</text>
<text x="132.4" y="153.2">32</text>
<text x="132.4" y="155.8">33</text>
<text x="142.8" y="150.7">31</text>
<text x="142.8" y="153.2">32</text>
<text x="142.8" y="155.8">33</text>
<text x="149.1" y="150.7">31</text>
<text x="149.1" y="153.2">32</text>
<text x="149.1" y="155.8">33</text>
<text x="23.2" y="158.3">31</text>
<text x="33.6" y="158.3">31</text>
<text x="39.9" y="158.3">31</text>
<text x="81.3" y="157.1">MARRON</text>
<text x="126.3" y="158.3">34</text>
<text x="132.4" y="158.3">34</text>
<text x="142.8" y="158.3">34</text>
<text x="149.1" y="158.3">34</text>
<text x="203" y="191.6">Title</text>
<text x="203.2" y="186.8">Created</text>
<text x="213.2" y="194.1">HR - OBIN PARA PEPSICO</text>
<text x="203" y="199.2">Size</text>
<text x="205.5" y="201.8">A4</text>
<text x="213.2" y="202.5">OP 975 DOS SISTEMAS ETIQUETADO DE PALLETTS CON VJ9550</text>
<text x="213.2" y="199.2">Document Number</text>
<text x="286.8" y="199.2">Rev</text>
<text x="203" y="206.8">Date:</text>
<text x="216.2" y="206.8">Tuesday, March 26, 2024</text>
<text x="253.8" y="206.8">Sheet</text>
<text x="266.5" y="206.8">1</text>
<text x="274.1" y="206.8">of</text>
<text x="281.7" y="206.8">1</text>
</g>
<g font-size="1.8">
<text x="31.7" y="1.9">5</text>
<text x="90.1" y="1.9">4</text>
<text x="148.5" y="1.9">3</text>
<text x="206.8" y="1.9">2</text>
<text x="265.2" y="1.9">1</text>
<text x=".7" y="29.8">D</text>
<text x="295.1" y="29.8">D</text>
<text x=".7" y="80.9">C</text>
<text x="295.1" y="80.9">C</text>
<text x=".7" y="132.1">B</text>
<text x="295.1" y="132.1">B</text>
<text x=".7" y="183.3">A</text>
<text x="295.1" y="183.3">A</text>
<text x="31.7" y="209.2">5</text>
<text x="90.1" y="209.2">4</text>
<text x="148.5" y="209.2">3</text>
<text x="206.8" y="209.2">2</text>
<text x="265.2" y="209.2">1</text>
</g>
</svg>
